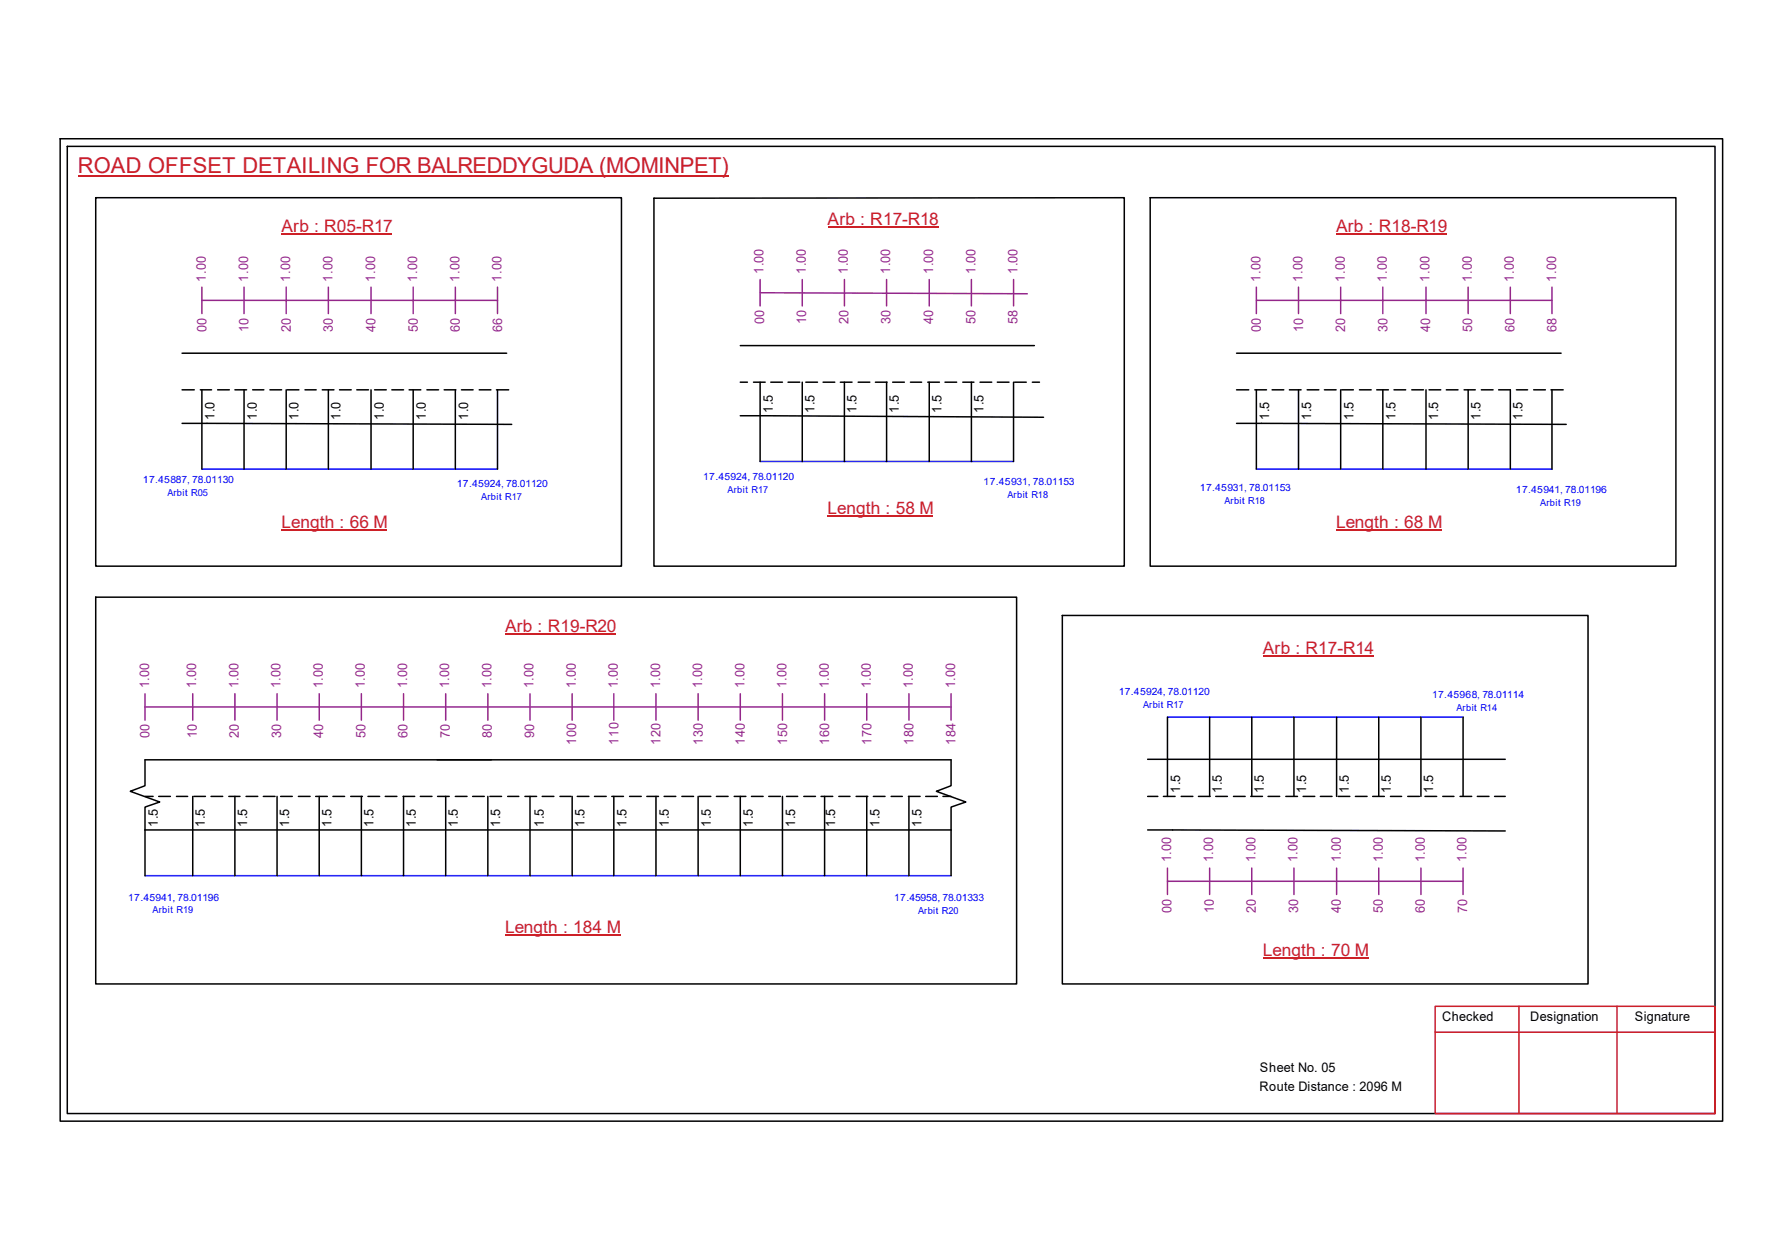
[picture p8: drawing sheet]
<svg xmlns="http://www.w3.org/2000/svg" width="297mm" height="210mm" viewBox="0 0 297 210" stroke-linecap="round" stroke-linejoin="round" font-family="sans-serif">
<g fill="none" stroke="#000" stroke-width=".25">
<path d="M10 23.1h277.1v163.7h-277.1zM11.2 24.4h274.7v161.1h-274.7zM16 32.9h87.6v61.4h-87.6zM109 33l78.4-.1v61.4h-78.4zM191.7 32.9h87.7v61.4h-87.7zM30.3 58.8h54.2M123.4 57.6h49M206.1 58.8h54.1M30.3 70.5l55 .2M30.3 64.9h2.1M33.4 64.9h1.9M33.7 64.9v13.2"/>
<path d="M36.3 64.9h1.9M39.2 64.9h1.9M40.7 64.9v13.2M42.1 64.9h1.9M45 64.9h1.9M47.7 64.9v13.2M47.9 64.9h1.9M50.8 64.9h1.9M53.7 64.9h2M54.7 64.9v13.2M56.6 64.9h1.9M59.5 64.9h1.9"/>
<path d="M61.8 64.9v13.2M62.4 64.9h2M65.3 64.9h2M68.2 64.9h1.9M68.9 64.9v13.2M71.2 64.9h1.9M74 64.9h2M75.9 64.9v13.2M76.9 64.9h2M79.9 64.9h1.9M82.8 64.9h2M82.9 64.9v13.2"/>
<path d="M123.4 69.3l50.5 .2M123.4 63.7h1.2M125.6 63.7h1.9M126.7 63.7v13.2M128.5 63.7h1.9M131.4 63.7h1.9M133.7 63.7v13.2M134.3 63.7h2M137.2 63.7h1.9M140.1 63.7h1.9M140.8 63.7v13.2M143 63.7h2"/>
<path d="M145.9 63.7h2M147.8 63.7v13.2M148.8 63.7h1.9M151.8 63.7h1.8M154.6 63.7h2M154.9 63.7v13.2M157.5 63.7h2M160.5 63.7h1.8M161.9 63.7v13.2M163.4 63.7h1.9M166.2 63.7h2M168.9 63.7v13.2"/>
<path d="M169.1 63.7h2M172.1 63.7h1.2M206.1 70.5l55 .2M206.1 64.9h2M209.2 64.9h1.9M209.4 64.9v13.2M212 64.9h2M214.9 64.9h2M216.4 64.9v13.2M217.9 64.9h1.9M220.8 64.9h1.9M223.5 64.9v13.2"/>
<path d="M223.6 64.9h2M226.6 64.9h2M229.5 64.9h1.9M230.5 64.9v13.2M232.4 64.9h1.9M235.3 64.9h2M237.7 64.9v13.2M238.2 64.9h2M241.1 64.9h1.9M244 64.9h1.9M244.7 64.9v13.2M246.9 64.9h2"/>
<path d="M249.8 64.9h2v13.2M252.8 64.9h1.8M255.6 64.9h2M258.5 64.9h2.1M258.7 64.9v13.2M16 99.5h153.5v64.4h-153.5zM177.1 102.5h87.6v61.4h-87.6zM194.6 119.5v13.2M201.6 119.5v13.2M208.7 119.5v13.2M215.7 119.5v13.2M222.8 119.5v13.2"/>
<path d="M229.8 119.5v13.2M236.9 119.5v13.2M243.9 119.5v13.2M24.2 138.3v-3.8l2.4-.9-4.9-1.8 2.5-.9v-4.3h134.3v4.3l-2.4 .9 4.9 1.8-2.5 .9v3.8M24.2 138.3h134.3M24.2 132.7h1.3M24.2 138.3v7.6M26.5 132.7h1.9M29.4 132.7h1.9M32.1 132.7v13.2M32.3 132.7h1.9M35.2 132.7h1.9"/>
<path d="M38.1 132.7h1.9M39.2 132.7v13.2M41 132.7h2M43.9 132.7h1.9M46.2 132.7v13.2M46.8 132.7h1.9M49.7 132.7h2M52.6 132.7h2M53.2 132.7v13.2M55.5 132.7h1.9M58.5 132.7h1.9M60.2 132.7v13.2"/>
<path d="M61.3 132.7h2M64.2 132.7h2M67.2 132.7h1.9M67.3 132.7v13.2M70.1 132.7h1.9M72.9 132.7h2M74.3 132.7v13.2M75.9 132.7h1.9M78.8 132.7h1.9M81.3 132.7v13.2M81.7 132.7h1.9M84.6 132.7h1.9"/>
<path d="M87.5 132.7h1.9M88.3 132.7v13.2M90.4 132.7h1.9M93.3 132.7h1.9M95.4 132.7v13.2M96.2 132.7h2M99.1 132.7h1.9M102 132.7h1.9M102.3 132.7v13.2M104.9 132.7h2M107.8 132.7h2M109.3 132.7v13.2"/>
<path d="M110.7 132.7h1.9M113.7 132.7h1.9M116.4 132.7v13.2M116.5 132.7h2M119.4 132.7h2M122.4 132.7h1.9M123.4 132.7v13.2M125.3 132.7h1.9M128.1 132.7h2M130.4 132.7v13.2M131.1 132.7h1.9M134 132.7h1.9"/>
<path d="M136.9 132.7h1.9M137.5 132.7v13.2M139.8 132.7h1.9M142.7 132.7h1.9M144.5 132.7v13.2M145.6 132.7h1.9M148.5 132.7h1.9M151.4 132.7h2M151.5 132.7v13.2M154.3 132.7h1.9M157.2 132.7h1.3M158.5 138.3v7.6"/>
<path d="M191.3 138.3l59.6 .1M191.3 132.7h1.7M191.3 126.5h59.6M193.9 132.7h2M196.9 132.7h1.9M199.8 132.7h1.9M202.6 132.7h2M205.6 132.7h2M208.5 132.7h1.9M211.4 132.7h1.9M214.3 132.7h2M217.2 132.7h2"/>
<path d="M220.1 132.7h1.9M223.1 132.7h1.9M225.9 132.7h2M228.8 132.7h2M231.8 132.7h1.8M234.7 132.7h1.9M237.5 132.7h2M240.5 132.7h1.9M243.4 132.7h1.9M246.2 132.7h2M249.1 132.7h1.8"/>
</g>
<path d="M239.2 167.6h46.7v17.9h-46.7zM239.2 172h46.7M253.2 167.6v17.9M269.5 167.6v17.9" fill="none" stroke="#cc1f26" stroke-width=".25"/>
<path d="M13 29.3h108.5" fill="none" stroke="#cd2027" stroke-width=".25"/>
<path d="M33.7 78.1h49.2M126.7 76.9h42.2M209.4 78.1h49.3M194.6 119.5h49.3M24.2 145.9h134.3" fill="none" stroke="#00f" stroke-width=".25"/>
<g fill="none" stroke="#93278f" stroke-width=".25">
<path d="M33.7 50h49.2M33.7 47.8v4.4M40.7 47.8v4.4M47.7 47.8v4.4M54.7 47.8v4.4M61.8 47.8v4.4M68.9 47.8v4.4M75.9 47.8v4.4M82.9 47.8v4.4M126.7 48.8l44.5 .1M126.7 46.6v4.4M133.7 46.6v4.4"/>
<path d="M140.8 46.6v4.4M147.8 46.6v4.4M154.9 46.6v4.4M161.9 46.6v4.4M168.9 46.6v4.4M209.4 50h49.3M209.4 47.8v4.4M216.4 47.8v4.4M223.5 47.8v4.4M230.5 47.8v4.4M237.7 47.8v4.4M244.7 47.8v4.4"/>
<path d="M251.8 47.8v4.4M258.7 47.8v4.4M24.2 117.8h134.3M24.2 115.6v4.4M32.1 115.6v4.4M39.2 115.6v4.4M46.2 115.6v4.4M53.2 115.6v4.4M60.2 115.6v4.4M67.3 115.6v4.4M74.3 115.6v4.4M81.3 115.6v4.4"/>
<path d="M88.3 115.6v4.4M95.4 115.6v4.4M102.3 115.6v4.4M109.3 115.6v4.4M116.4 115.6v4.4M123.4 115.6v4.4M130.4 115.6v4.4M137.5 115.6v4.4M144.5 115.6v4.4M151.5 115.6v4.4M158.5 115.6v4.4M194.6 146.8h49.3"/>
<path d="M194.6 144.6v4.4M201.6 144.6v4.4M208.7 144.6v4.4M215.7 144.6v4.4M222.8 144.6v4.4M229.8 144.6v4.4M236.9 144.6v4.4M243.9 144.6v4.4"/>
</g>
<path d="M46.9 38.9h18.5M138 37.8h18.4M222.7 38.9h18.5M46.9 88.2h17.7M138 85.9h17.6M222.7 88.2h17.6M84.2 105.6h18.5M210.5 109.2h18.5M84.2 155.7h19.2M210.5 159.6h17.6" fill="none" stroke="#cd2027" stroke-width=".17"/>
<text font-size="3.6" fill="#cd2027" x="13" y="28.9">ROAD OFFSET DETAILING FOR BALREDDYGUDA (MOMINPET)</text>
<g font-size="2.9" fill="#cd2027">
<text x="46.9" y="38.6">Arb : R05-R17</text>
<text x="138" y="37.5">Arb : R17-R18</text>
<text x="222.7" y="38.6">Arb : R18-R19</text>
<text x="46.9" y="87.9">Length : 66 M</text>
<text x="138" y="85.6">Length : 58 M</text>
<text x="222.7" y="87.9">Length : 68 M</text>
<text x="84.2" y="105.2">Arb : R19-R20</text>
<text x="210.5" y="108.9">Arb : R17-R14</text>
<text x="84.2" y="155.4">Length : 184 M</text>
<text x="210.5" y="159.3">Length : 70 M</text>
</g>
<g font-size="2.2" fill="#93278f">
<text x="34.3" y="46.9" transform="rotate(-90 34.3 46.9)">1.00</text>
<text x="41.4" y="46.9" transform="rotate(-90 41.4 46.9)">1.00</text>
<text x="48.4" y="46.9" transform="rotate(-90 48.4 46.9)">1.00</text>
<text x="55.4" y="46.9" transform="rotate(-90 55.4 46.9)">1.00</text>
<text x="62.5" y="46.9" transform="rotate(-90 62.5 46.9)">1.00</text>
<text x="69.6" y="46.9" transform="rotate(-90 69.6 46.9)">1.00</text>
<text x="76.6" y="46.9" transform="rotate(-90 76.6 46.9)">1.00</text>
<text x="83.6" y="46.9" transform="rotate(-90 83.6 46.9)">1.00</text>
<text x="127.3" y="45.6" transform="rotate(-90 127.3 45.6)">1.00</text>
<text x="134.3" y="45.6" transform="rotate(-90 134.3 45.6)">1.00</text>
<text x="141.3" y="45.6" transform="rotate(-90 141.3 45.6)">1.00</text>
<text x="148.4" y="45.6" transform="rotate(-90 148.4 45.6)">1.00</text>
<text x="155.6" y="45.6" transform="rotate(-90 155.6 45.6)">1.00</text>
<text x="162.6" y="45.6" transform="rotate(-90 162.6 45.6)">1.00</text>
<text x="169.6" y="45.6" transform="rotate(-90 169.6 45.6)">1.00</text>
<text x="210.1" y="46.9" transform="rotate(-90 210.1 46.9)">1.00</text>
<text x="217.1" y="46.9" transform="rotate(-90 217.1 46.9)">1.00</text>
<text x="224.2" y="46.9" transform="rotate(-90 224.2 46.9)">1.00</text>
<text x="231.2" y="46.9" transform="rotate(-90 231.2 46.9)">1.00</text>
<text x="238.3" y="46.9" transform="rotate(-90 238.3 46.9)">1.00</text>
<text x="245.3" y="46.9" transform="rotate(-90 245.3 46.9)">1.00</text>
<text x="252.3" y="46.9" transform="rotate(-90 252.3 46.9)">1.00</text>
<text x="259.4" y="46.9" transform="rotate(-90 259.4 46.9)">1.00</text>
<text x="34.4" y="55.3" transform="rotate(-90 34.4 55.3)">00</text>
<text x="41.4" y="55.3" transform="rotate(-90 41.4 55.3)">10</text>
<text x="48.5" y="55.3" transform="rotate(-90 48.5 55.3)">20</text>
<text x="55.5" y="55.3" transform="rotate(-90 55.5 55.3)">30</text>
<text x="62.6" y="55.3" transform="rotate(-90 62.6 55.3)">40</text>
<text x="69.6" y="55.3" transform="rotate(-90 69.6 55.3)">50</text>
<text x="76.7" y="55.3" transform="rotate(-90 76.7 55.3)">60</text>
<text x="83.7" y="55.3" transform="rotate(-90 83.7 55.3)">66</text>
<text x="127.4" y="54" transform="rotate(-90 127.4 54)">00</text>
<text x="134.4" y="54" transform="rotate(-90 134.4 54)">10</text>
<text x="141.4" y="54" transform="rotate(-90 141.4 54)">20</text>
<text x="148.5" y="54" transform="rotate(-90 148.5 54)">30</text>
<text x="155.6" y="54" transform="rotate(-90 155.6 54)">40</text>
<text x="162.6" y="54" transform="rotate(-90 162.6 54)">50</text>
<text x="169.6" y="54" transform="rotate(-90 169.6 54)">58</text>
<text x="210.2" y="55.3" transform="rotate(-90 210.2 55.3)">00</text>
<text x="217.2" y="55.3" transform="rotate(-90 217.2 55.3)">10</text>
<text x="224.2" y="55.3" transform="rotate(-90 224.2 55.3)">20</text>
<text x="231.3" y="55.3" transform="rotate(-90 231.3 55.3)">30</text>
<text x="238.4" y="55.3" transform="rotate(-90 238.4 55.3)">40</text>
<text x="245.4" y="55.3" transform="rotate(-90 245.4 55.3)">50</text>
<text x="252.4" y="55.3" transform="rotate(-90 252.4 55.3)">60</text>
<text x="259.5" y="55.3" transform="rotate(-90 259.5 55.3)">68</text>
<text x="24.8" y="114.6" transform="rotate(-90 24.8 114.6)">1.00</text>
<text x="32.7" y="114.6" transform="rotate(-90 32.7 114.6)">1.00</text>
<text x="39.7" y="114.6" transform="rotate(-90 39.7 114.6)">1.00</text>
<text x="46.8" y="114.6" transform="rotate(-90 46.8 114.6)">1.00</text>
<text x="53.8" y="114.6" transform="rotate(-90 53.8 114.6)">1.00</text>
<text x="60.8" y="114.6" transform="rotate(-90 60.8 114.6)">1.00</text>
<text x="67.9" y="114.6" transform="rotate(-90 67.9 114.6)">1.00</text>
<text x="74.9" y="114.6" transform="rotate(-90 74.9 114.6)">1.00</text>
<text x="81.9" y="114.6" transform="rotate(-90 81.9 114.6)">1.00</text>
<text x="88.9" y="114.6" transform="rotate(-90 88.9 114.6)">1.00</text>
<text x="96" y="114.6" transform="rotate(-90 96 114.6)">1.00</text>
<text x="103" y="114.6" transform="rotate(-90 103 114.6)">1.00</text>
<text x="110" y="114.6" transform="rotate(-90 110 114.6)">1.00</text>
<text x="117" y="114.6" transform="rotate(-90 117 114.6)">1.00</text>
<text x="124.1" y="114.6" transform="rotate(-90 124.1 114.6)">1.00</text>
<text x="131.1" y="114.6" transform="rotate(-90 131.1 114.6)">1.00</text>
<text x="138.1" y="114.6" transform="rotate(-90 138.1 114.6)">1.00</text>
<text x="145.2" y="114.6" transform="rotate(-90 145.2 114.6)">1.00</text>
<text x="152.2" y="114.6" transform="rotate(-90 152.2 114.6)">1.00</text>
<text x="159.2" y="114.6" transform="rotate(-90 159.2 114.6)">1.00</text>
<text x="24.9" y="123" transform="rotate(-90 24.9 123)">00</text>
<text x="32.8" y="123" transform="rotate(-90 32.8 123)">10</text>
<text x="39.8" y="123" transform="rotate(-90 39.8 123)">20</text>
<text x="46.9" y="123" transform="rotate(-90 46.9 123)">30</text>
<text x="53.9" y="123" transform="rotate(-90 53.9 123)">40</text>
<text x="60.9" y="123" transform="rotate(-90 60.9 123)">50</text>
<text x="67.9" y="123" transform="rotate(-90 67.9 123)">60</text>
<text x="75" y="123" transform="rotate(-90 75 123)">70</text>
<text x="82" y="123" transform="rotate(-90 82 123)">80</text>
<text x="89" y="123" transform="rotate(-90 89 123)">90</text>
<text x="96.1" y="124" transform="rotate(-90 96.1 124)">100</text>
<text x="103.1" y="124" transform="rotate(-90 103.1 124)">110</text>
<text x="110.1" y="124" transform="rotate(-90 110.1 124)">120</text>
<text x="117.1" y="124" transform="rotate(-90 117.1 124)">130</text>
<text x="124.2" y="124" transform="rotate(-90 124.2 124)">140</text>
<text x="131.2" y="124" transform="rotate(-90 131.2 124)">150</text>
<text x="138.2" y="124" transform="rotate(-90 138.2 124)">160</text>
<text x="145.2" y="124" transform="rotate(-90 145.2 124)">170</text>
<text x="152.3" y="124" transform="rotate(-90 152.3 124)">180</text>
<text x="159.3" y="124" transform="rotate(-90 159.3 124)">184</text>
<text x="195.2" y="143.7" transform="rotate(-90 195.2 143.7)">1.00</text>
<text x="202.2" y="143.7" transform="rotate(-90 202.2 143.7)">1.00</text>
<text x="209.3" y="143.7" transform="rotate(-90 209.3 143.7)">1.00</text>
<text x="216.3" y="143.7" transform="rotate(-90 216.3 143.7)">1.00</text>
<text x="223.5" y="143.7" transform="rotate(-90 223.5 143.7)">1.00</text>
<text x="230.5" y="143.7" transform="rotate(-90 230.5 143.7)">1.00</text>
<text x="237.5" y="143.7" transform="rotate(-90 237.5 143.7)">1.00</text>
<text x="244.5" y="143.7" transform="rotate(-90 244.5 143.7)">1.00</text>
<text x="195.3" y="152.1" transform="rotate(-90 195.3 152.1)">00</text>
<text x="202.3" y="152.1" transform="rotate(-90 202.3 152.1)">10</text>
<text x="209.3" y="152.1" transform="rotate(-90 209.3 152.1)">20</text>
<text x="216.4" y="152.1" transform="rotate(-90 216.4 152.1)">30</text>
<text x="223.5" y="152.1" transform="rotate(-90 223.5 152.1)">40</text>
<text x="230.5" y="152.1" transform="rotate(-90 230.5 152.1)">50</text>
<text x="237.5" y="152.1" transform="rotate(-90 237.5 152.1)">60</text>
<text x="244.6" y="152.1" transform="rotate(-90 244.6 152.1)">70</text>
</g>
<g font-size="2.2">
<text x="35.8" y="69.9" transform="rotate(-90 35.8 69.9)">1.0</text>
<text x="42.8" y="69.9" transform="rotate(-90 42.8 69.9)">1.0</text>
<text x="49.7" y="69.9" transform="rotate(-90 49.7 69.9)">1.0</text>
<text x="56.8" y="69.9" transform="rotate(-90 56.8 69.9)">1.0</text>
<text x="64" y="69.9" transform="rotate(-90 64 69.9)">1.0</text>
<text x="71" y="69.9" transform="rotate(-90 71 69.9)">1.0</text>
<text x="78" y="69.9" transform="rotate(-90 78 69.9)">1.0</text>
<text x="128.8" y="68.7" transform="rotate(-90 128.8 68.7)">1.5</text>
<text x="135.8" y="68.7" transform="rotate(-90 135.8 68.7)">1.5</text>
<text x="142.8" y="68.7" transform="rotate(-90 142.8 68.7)">1.5</text>
<text x="149.8" y="68.7" transform="rotate(-90 149.8 68.7)">1.5</text>
<text x="156.9" y="68.7" transform="rotate(-90 156.9 68.7)">1.5</text>
<text x="164" y="68.7" transform="rotate(-90 164 68.7)">1.5</text>
<text x="211.5" y="69.9" transform="rotate(-90 211.5 69.9)">1.5</text>
<text x="218.6" y="69.9" transform="rotate(-90 218.6 69.9)">1.5</text>
<text x="225.6" y="69.9" transform="rotate(-90 225.6 69.9)">1.5</text>
<text x="232.6" y="69.9" transform="rotate(-90 232.6 69.9)">1.5</text>
<text x="239.7" y="69.9" transform="rotate(-90 239.7 69.9)">1.5</text>
<text x="246.8" y="69.9" transform="rotate(-90 246.8 69.9)">1.5</text>
<text x="253.8" y="69.9" transform="rotate(-90 253.8 69.9)">1.5</text>
<text x="26.3" y="137.8" transform="rotate(-90 26.3 137.8)">1.5</text>
<text x="34.2" y="137.8" transform="rotate(-90 34.2 137.8)">1.5</text>
<text x="41.2" y="137.8" transform="rotate(-90 41.2 137.8)">1.5</text>
<text x="48.2" y="137.8" transform="rotate(-90 48.2 137.8)">1.5</text>
<text x="55.2" y="137.8" transform="rotate(-90 55.2 137.8)">1.5</text>
<text x="62.3" y="137.8" transform="rotate(-90 62.3 137.8)">1.5</text>
<text x="69.3" y="137.8" transform="rotate(-90 69.3 137.8)">1.5</text>
<text x="76.3" y="137.8" transform="rotate(-90 76.3 137.8)">1.5</text>
<text x="83.4" y="137.8" transform="rotate(-90 83.4 137.8)">1.5</text>
<text x="90.6" y="137.8" transform="rotate(-90 90.6 137.8)">1.5</text>
<text x="97.4" y="137.8" transform="rotate(-90 97.4 137.8)">1.5</text>
<text x="104.4" y="137.8" transform="rotate(-90 104.4 137.8)">1.5</text>
<text x="111.5" y="137.8" transform="rotate(-90 111.5 137.8)">1.5</text>
<text x="118.5" y="137.8" transform="rotate(-90 118.5 137.8)">1.5</text>
<text x="125.5" y="137.8" transform="rotate(-90 125.5 137.8)">1.5</text>
<text x="132.5" y="137.8" transform="rotate(-90 132.5 137.8)">1.5</text>
<text x="139.2" y="137.8" transform="rotate(-90 139.2 137.8)">1.5</text>
<text x="146.6" y="137.8" transform="rotate(-90 146.6 137.8)">1.5</text>
<text x="153.6" y="137.8" transform="rotate(-90 153.6 137.8)">1.5</text>
<text x="196.7" y="132.1" transform="rotate(-90 196.7 132.1)">1.5</text>
<text x="203.7" y="132.1" transform="rotate(-90 203.7 132.1)">1.5</text>
<text x="210.7" y="132.1" transform="rotate(-90 210.7 132.1)">1.5</text>
<text x="217.7" y="132.1" transform="rotate(-90 217.7 132.1)">1.5</text>
<text x="224.8" y="132.1" transform="rotate(-90 224.8 132.1)">1.5</text>
<text x="231.9" y="132.1" transform="rotate(-90 231.9 132.1)">1.5</text>
<text x="238.9" y="132.1" transform="rotate(-90 238.9 132.1)">1.5</text>
<text x="240.4" y="170.1">Checked</text>
<text x="255.1" y="170.1">Designation</text>
<text x="272.5" y="170.1">Signature</text>
<text x="210" y="178.6">Sheet No. 05</text>
<text x="209.9" y="181.7">Route Distance : 2096 M</text>
</g>
<g font-size="1.7" fill="#00f">
<text x="23.8" y="80.5">17.45887, 78.01130</text>
<text x="76.2" y="81.2">17.45924, 78.01120</text>
<text x="117.2" y="80">17.45924, 78.01120</text>
<text x="164" y="80.9">17.45931, 78.01153</text>
<text x="200" y="81.9">17.45931, 78.01153</text>
<text x="252.7" y="82.1">17.45941, 78.01196</text>
<text x="186.5" y="115.8">17.45924, 78.01120</text>
<text x="238.7" y="116.2">17.45968, 78.01114</text>
<text x="21.4" y="150">17.45941, 78.01196</text>
<text x="149.1" y="150">17.45958, 78.01333</text>
</g>
<g font-size="1.6" fill="#00f">
<text x="27.9" y="82.6">Arbit R05</text>
<text x="80.2" y="83.3">Arbit R17</text>
<text x="121.3" y="82.2">Arbit R17</text>
<text x="167.9" y="83">Arbit R18</text>
<text x="204.1" y="84">Arbit R18</text>
<text x="256.7" y="84.3">Arbit R19</text>
<text x="190.5" y="117.9">Arbit R17</text>
<text x="242.8" y="118.4">Arbit R14</text>
<text x="25.4" y="152.1">Arbit R19</text>
<text x="153" y="152.2">Arbit R20</text>
</g>
</svg>
